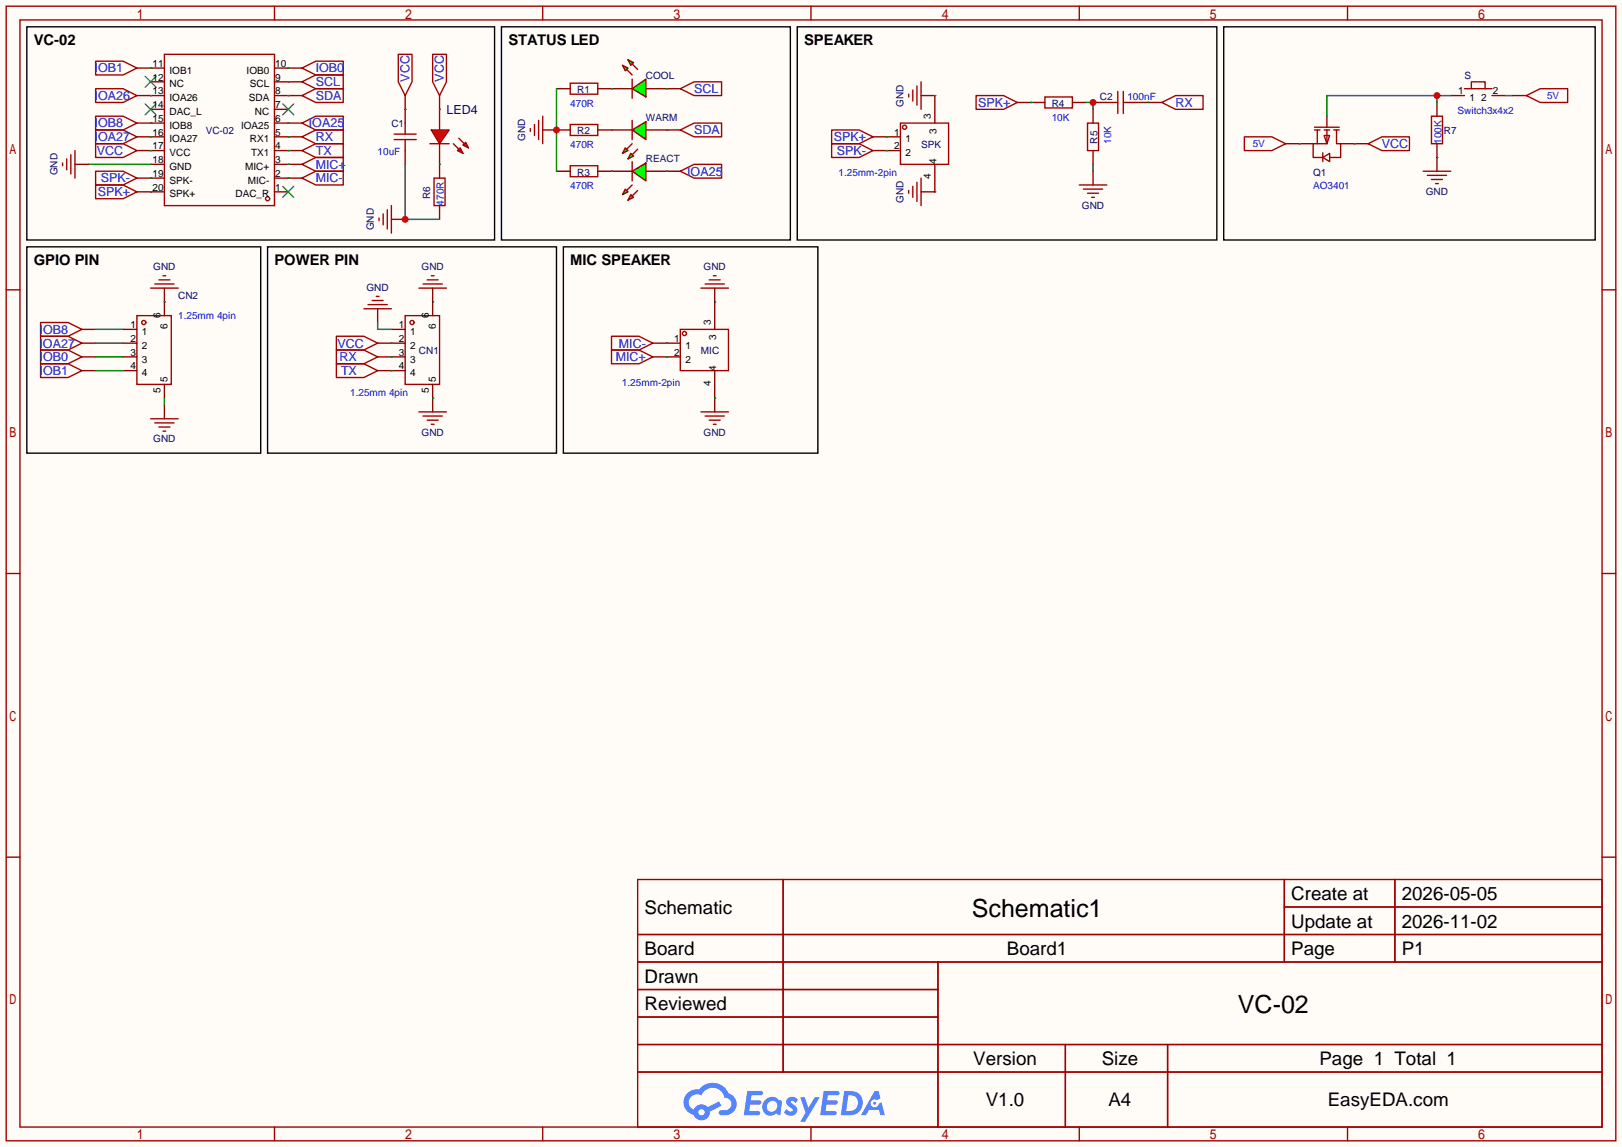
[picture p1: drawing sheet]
<svg xmlns="http://www.w3.org/2000/svg" width="299mm" height="212mm" viewBox="0 0 299 212" stroke-linecap="round" stroke-linejoin="round" font-family="sans-serif">
<path d="M0 0h299.5v211.8h-299.5z" fill="#fffcf7"/>
<g fill="none" stroke="#a10000" stroke-width=".25">
<path d="M1.1 1.1h297.2v209.6h-297.2zM3.7 3.7h292.1v204.5h-292.1zM50.7 1.1v2.6M100.2 1.1v2.6M149.7 1.1v2.6M199.3 1.1v2.6M248.8 1.1v2.6M1.1 53.5h2.6M295.8 53.5h2.5M1.1 105.9h2.6M295.8 105.9h2.5M1.1 158.3h2.6"/>
<path d="M295.8 158.3h2.5M117.7 162.4h178.1v45.8h-178.1zM117.7 172.6h178.1M117.7 177.7h178.1M144.6 162.4v35.6M173.2 177.7v30.5M237.1 162.4v15.3M237.1 167.5h58.7M257.5 162.4v15.3M117.7 182.8h55.5M117.7 192.9h178.1M117.7 187.8h55.5"/>
<path d="M117.7 198h178.1M196.7 192.9v15.3M215.6 192.9v15.3M50.7 208.2v2.5M100.2 208.2v2.5M149.7 208.2v2.5M199.3 208.2v2.5M248.8 208.2v2.5"/>
</g>
<g fill="#5487ff">
<path d="M145.5 202.8a1.3 1.3 0 0 1 1.8 .3l-.4 .6a.54 .54 0 0 0-.9-.2l.1 .2a1.58 1.58 0 0 1 1.1 1.6 1.43 1.43 0 0 1-2.5 .1l.5-.6a.64 .64 0 0 0 .5 .5 .64 .64 0 0 0 .7-.3l-.2-.2a1.6 1.6 0 0 1-1-1.6z"/>
<path d="M147.7 202.7h.9l.7 1.9 1.1-1.9h.9l-2.7 4.5h-.9l1-1.7z"/>
<path d="M138 201.5h1.6a1.31 1.31 0 0 1 1.2 .2 .4 .4 0 0 1-.3 .6h-1.8l-.1 .9h1.6a.4 .4 0 0 1 .4 .4 .4 .4 0 0 1-.4 .4h-1.7l-.2 1.2h.8a1.23 1.23 0 0 1 1.2 .2 .39 .39 0 0 1-.3 .6h-2.7z"/>
<path d="M152.1 201.5h1.6a1.32 1.32 0 0 1 1.3 .2 .39 .39 0 0 1-.4 .6h-1.7l-.2 .9h1.7a.4 .4 0 0 1 .3 .4 .4 .4 0 0 1-.4 .4h-1.7l-.2 1.2h.8a1.23 1.23 0 0 1 1.2 .2 .39 .39 0 0 1-.3 .6h-2.7z"/>
<path d="M161.5 201.5h.7l.4 1.3-.7 .4a.75 .75 0 0 0-1.1 .3 .75 .75 0 0 0 .5 1 .75 .75 0 0 0 .9-.6l.6-.3 .6 2.4h-.9l-.2-1h-1.9l-.5 1h-.9z"/>
<path d="M155.9 201.5l-.7 4.5h1.5a2.27 2.27 0 0 0 2.6-2.3 2.27 2.27 0 0 0-2.7-2.2zM156.6 202.3a1.5 1.5 0 0 1 1.8 1.5 1.5 1.5 0 0 1-1.9 1.4h-.3z"/>
<path d="M141.3 203.1a1.62 1.62 0 0 0-.4 2.1 1.62 1.62 0 0 0 2 .7l.4-.3 .3 .3 .5 .1 .3-2.5-.2-.3h-.4a1.58 1.58 0 0 0-2.5-.1zM141.9 203.6a.99 .99 0 0 1 1.6 .3 .99 .99 0 0 1-.9 1.4 .94 .94 0 0 1-1-.5 .94 .94 0 0 1 .3-1.2z"/>
<path d="M126.9 201.9a2.37 2.37 0 0 0 1.2 4 1.54 1.54 0 0 0 1.7 1 1.54 1.54 0 0 0 1.3-1.6l2.1-1.1-.5-.8-2 1.1a1.57 1.57 0 0 0-2.6 .4 1.5 1.5 0 0 1-.8-2.1 1.5 1.5 0 0 1 2.2-.5 2.23 2.23 0 0 1 2.3-1.4 2.23 2.23 0 0 1 2 1.8 1.16 1.16 0 0 1 1.2 1.1 1.16 1.16 0 0 1-1 1.3h-.7a.47 .47 0 0 0-.6 .3 .47 .47 0 0 0 .4 .6 2.23 2.23 0 0 0 2.3-.7 2.23 2.23 0 0 0 .4-2.3 2.16 2.16 0 0 0-1.3-1.1 3.2 3.2 0 0 0-5.4-.7l-1.2 .1zM129 205.4a.58 .58 0 0 1 1.1 0 .58 .58 0 0 1-1.1 0z"/>
<circle cx="161.5" cy="203.8" r=".28"/>
</g>
<g fill="none" stroke="#a10000" stroke-width=".25">
<path d="M17.7 11.3h5l2.6 1.3-2.6 1.2h-5zM17.7 16.4h5l2.6 1.3-2.6 1.2h-5zM30.4 10h20.3v28h-20.3zM55.8 12.6l2.5-1.3h5.1v2.5h-5.1zM55.8 15.1l2.5-1.3h5.1v2.6h-5.1zM55.8 17.7l2.5-1.3h5.1v2.5h-5.1zM116.7 14.6v3.6M204.3 18.9h2.1M206.4 16.9v4.1M207.4 18.9h2M207.4 16.9v4.1M11.6 30.1v.5"/>
<path d="M12.3 29.3v2.1M13.1 28.6v3.5M13.8 27.8v5.1M17.7 34.2h5l2.6 1.2-2.6 1.3h-5zM17.7 31.6h5l2.6 1.3-2.6 1.3h-5zM17.7 26.5h5l2.6 1.3-2.6 1.3h-5zM17.7 24h5l2.6 1.3-2.6 1.2h-5zM17.7 21.5h5l2.6 1.2-2.6 1.3h-5zM55.8 22.7l2.5-1.2h5.1v2.5h-5.1zM55.8 25.3l2.5-1.3h5.1v2.5h-5.1zM55.8 27.8l2.5-1.3h5.1v2.6h-5.1zM55.8 30.4l2.5-1.3h5.1v2.5h-5.1z"/>
<path d="M55.8 32.9l2.5-1.3h5.1v2.6h-5.1zM72.8 25.8h4M72.8 24.8h4M74.8 22.7v2.1M74.8 25.8v2M252.6 26.5l2.5-1.2h5.1v2.5h-5.1z"/>
<circle cx="49.4" cy="36.7" r=".38"/>
</g>
<g fill="none" stroke="#870000" stroke-width=".25">
<path d="M25.3 17.7h5.1M25.3 12.6h5.1M27.8 15.1h2.6M50.7 17.7h5.1M50.7 15.1h5.1M50.7 12.6h5.1M112.9 16.4h3.8M119.3 16.4h3.8M201.8 18.9h2.5M209.4 18.9h2.6M13.8 30.4h2.6M25.3 35.4h5.1"/>
<path d="M25.3 32.9h5.1M25.3 27.8h5.1M25.3 25.3h5.1M25.3 22.7h5.1M27.8 30.4h2.6M27.8 20.2h2.6M50.7 35.4h2.5M50.7 32.9h5.1M50.7 30.4h5.1M50.7 27.8h5.1M50.7 25.3h5.1M50.7 22.7h5.1"/>
<path d="M50.7 20.2h2.5M74.8 20.2v2.5M74.8 27.8v2.6M250.1 26.5h2.5"/>
</g>
<path d="M26.8 14.1l2 2M26.8 19.2l2 2M28.8 14.1l-2 2M28.8 19.2l-2 2M52.2 19.2l2 2M54.2 19.2l-2 2M52.2 34.4l2 2M54.2 34.4l-2 2" fill="none" stroke="#3c3" stroke-width=".25"/>
<path d="M16.4 30.4h11.4" fill="none" stroke="#008700" stroke-width=".25"/>
<g fill="#0f0" stroke="#a10000" stroke-width=".25">
<path d="M116.7 16.4l2.6-1.8v3.3z"/>
<path d="M116 11l1 .6-.5 .5z"/>
<path d="M114.9 12.1l1.1 .5-.6 .5z"/>
</g>
<path d="M115.7 12.8l1 1M116.7 11.8l1 1M116.7 22.2v3.6" fill="none" stroke="#a10000" stroke-width=".25"/>
<path d="M112.9 24h3.8M119.3 24h3.8" fill="none" stroke="#870000" stroke-width=".25"/>
<g fill="#0f0" stroke="#a10000" stroke-width=".25">
<path d="M116.7 24l2.6-1.5v3.3z"/>
<path d="M116.5 28.3l.5 .5-1 .5z"/>
<path d="M115.4 27.3l.6 .5-1.1 .5z"/>
</g>
<path d="M116.7 26.5l-1 1.1M116.7 29.8v3.6M117.7 27.6l-1 1" fill="none" stroke="#a10000" stroke-width=".25"/>
<path d="M112.9 31.6h3.8M119.3 31.6h3.8" fill="none" stroke="#870000" stroke-width=".25"/>
<g fill="#0f0" stroke="#a10000" stroke-width=".25">
<path d="M116.7 31.6l2.6-1.5v3.3z"/>
<path d="M116.5 35.9l.5 .5-1 .6z"/>
<path d="M115.4 34.9l.6 .5-1.1 .5z"/>
</g>
<path d="M105.3 15.4h5.1v2h-5.1zM105.3 23h5.1v2h-5.1zM105.3 30.6h5.1v2h-5.1zM116.7 34.2l-1 1M117.7 35.2l-1 1" fill="none" stroke="#a10000" stroke-width=".25"/>
<path d="M102.7 16.4h2.6M110.4 16.4h2.5M100.2 24h5.1M102.7 31.6h2.6M110.4 24h2.5M110.4 31.6h2.5" fill="none" stroke="#870000" stroke-width=".25"/>
<path d="M102.7 16.4v15.2M112.9 16.4h.1M112.9 24h.1M112.9 31.6h.1" fill="none" stroke="#008700" stroke-width=".25"/>
<circle cx="102.7" cy="24" r=".63" fill="#c00"/>
<path d="M125.6 16.4l2.5-1.3h5.1v2.6h-5.1zM192.9 17.9h5.1v2h-5.1zM270.4 16.4h5.1M271.7 16.4v-1.3h2.5v1.3M97.9 23.7v.6M98.7 23v2M99.4 22.2v3.6M100.2 21.5v5M125.6 24l2.5-1.3h5.1v2.6h-5.1zM125.6 31.6l2.5-1.2h5.1v2.5h-5.1zM200.8 22.7h2v5.1h-2z" fill="none" stroke="#a10000" stroke-width=".25"/>
<path d="M123.1 16.4h2.5M190.4 18.9h2.5M198 18.9h2.5M267.8 17.7h2.6M275.5 17.7h2.5M123.1 24h2.5M123.1 31.6h2.5M201.8 20.2v2.5M201.8 27.8v2.6" fill="none" stroke="#870000" stroke-width=".25"/>
<path d="M123.1 16.4h.1M200.5 18.9h1.3v1.3M278 17.7h1.3M123.1 24h.1M123.1 31.6h.1" fill="none" stroke="#008700" stroke-width=".25"/>
<circle cx="201.8" cy="18.9" r=".63" fill="#c00"/>
<g fill="none" stroke="#870000" stroke-width=".25">
<path d="M170.1 17.7h2.5v5M187.8 18.9h2.6M212 18.9h2.5M81.2 20.2v3.8M81.2 26.5v3.9M161.2 27.8h5M161.2 25.3h5M172.6 30.4v5h-2.5M201.8 31.6v2.6M79.9 55.8v2.5M132 53.2v7.6M69.7 65.9h5.1"/>
<path d="M69.7 63.4h5.1M69.7 68.5h5.1M72.3 60.8h2.5M79.9 71v2.5M120.5 65.9h5.1M120.5 63.4h5.1M132 68.5v7.6"/>
</g>
<g fill="none" stroke="#a10000" stroke-width=".25">
<path d="M167.8 17.4v.5M168.5 16.6v2.1M169.3 15.9v3.5M170.1 15.1v5.1M180.2 17.7h5.1l2.5 1.2-2.5 1.3h-5.1zM214.5 18.9l2.5-1.2h5.1v2.5h-5.1zM79.4 26.5h3.5M153.5 26.5h5.1l2.6 1.3-2.6 1.3h-5.1zM153.5 24h5.1l2.6 1.3-2.6 1.2h-5.1zM166.2 22.7h8.9v7.7h-8.9zM167.8 35.2v.5M168.5 34.4v2"/>
<path d="M169.3 33.7v3.5M170.1 32.9v5.1M199.3 34.2h5M200 34.9h3.6M200.8 35.7h2M201.5 36.4h.6M74.8 58.3h6.4v12.7h-6.4zM129.4 53.2h5.1M130.2 52.5h3.5M130.9 51.7h2.1M131.7 50.9h.5M62.1 67.2h5.1l2.5 1.3-2.5 1.2h-5.1z"/>
<path d="M62.1 64.6h5.1l2.5 1.3-2.5 1.3h-5.1zM62.1 62.1h5.1l2.5 1.3-2.5 1.2h-5.1zM112.9 64.6h5.1l2.5 1.3-2.5 1.3h-5.1zM112.9 62.1h5.1l2.5 1.3-2.5 1.2h-5.1zM125.6 60.8h8.9v7.7h-8.9zM129.4 76.1h5.1M130.2 76.8h3.5M130.9 77.6h2.1M131.7 78.4h.5"/>
<circle cx="167" cy="23.5" r=".38"/>
<circle cx="76.1" cy="59.6" r=".38"/>
<circle cx="126.4" cy="61.6" r=".38"/>
</g>
<g fill="none" stroke="#008700" stroke-width=".25">
<path d="M172.6 17.7h.1M190.4 18.9h.1M212 18.9h.1M163.7 27.8h.1M163.7 25.3h.1M172.6 35.4h.1M201.8 30.4v1.2M132 55.8h.1M72.3 68.5h.1M72.3 65.9h.1M72.3 63.4h.1M123.1 65.9h.1"/>
<path d="M123.1 63.4h.1M132 73.5h.1"/>
</g>
<g fill="#f00" stroke="#a10000" stroke-width=".25">
<path d="M79.6 24h3.3l-1.7 2.5z"/>
<path d="M85.5 26.8l.5-.5 .5 1z"/>
<path d="M84.5 27.8l.5-.5 .5 1z"/>
</g>
<path d="M79.9 10h2.5v5.1l-1.2 2.6-1.3-2.6zM70.7 39.5v2M71.5 38.7v3.6M72.3 38v5.1M80.1 32.9h2.1v5.1h-2.1zM83.7 26.5l1 1.1M84.7 25.5l1 1M70 40.3v.5" fill="none" stroke="#a10000" stroke-width=".25"/>
<path d="M81.2 17.7v2.5M81.2 30.4v2.5M81.2 38v2.5M72.3 40.5h2.5" fill="none" stroke="#870000" stroke-width=".25"/>
<path d="M74.8 30.4v10.1h6.4" fill="none" stroke="#008700" stroke-width=".25"/>
<circle cx="74.8" cy="40.5" r=".63" fill="#c00"/>
<g fill="none" stroke="#870000" stroke-width=".25">
<path d="M74.8 17.7v2.5M265.3 18.9v2.6M279.3 17.7h2.5M237.4 26.5h5M245 21.5v2M247.5 26.5h2.6M265.3 26.5v2.6M30.4 53.2v5.1M69.7 57v2.6M79.9 53.2v2.6M15.1 60.8h2.6M15.1 63.4h2.6"/>
<path d="M15.1 65.9h2.6M15.1 68.5h2.6M22.7 60.8h2.6M22.7 63.4h2.6M22.7 65.9h2.6M22.7 68.5h2.6M30.4 71v2.5M30.4 74.8v2.5M79.9 73.5v2.6"/>
</g>
<g fill="none" stroke="#a10000" stroke-width=".25">
<path d="M73.5 10h2.6v5.1l-1.3 2.6-1.3-2.6zM281.8 17.7l2.6-1.3h5v2.5h-5zM229.7 25.3h5.1l2.6 1.2-2.6 1.3h-5.1zM242.7 23.5h4.6M242.7 24h1M243.2 24v2.5M244.2 29.1l1.3-.8v1.5zM244.2 28.2v1.6M244.5 25h1l-.5 1.5zM244.5 24h1M245 24v2.5h-2.6v2.6h1.8M246.3 24h1"/>
<path d="M246.8 24v2.5h.7v2.6h-2M264.3 21.5h2v5h-2zM7.5 59.6h5.1l2.5 1.2-2.5 1.3h-5.1zM25.3 58.3h6.3v12.7h-6.3zM27.8 53.2h5.1M28.6 52.5h3.5M29.3 51.7h2.1M30.1 50.9h.5M67.2 57h5.1M67.9 56.3h3.6M68.7 55.5h2M69.5 54.7h.5"/>
<path d="M77.3 53.2h5.1M78.1 52.5h3.6M78.9 51.7h2M79.6 50.9h.5M7.5 62.1h5.1l2.5 1.3-2.5 1.2h-5.1zM7.5 64.6h5.1l2.5 1.3-2.5 1.3h-5.1zM7.5 67.2h5.1l2.5 1.3-2.5 1.2h-5.1zM27.8 77.3h5.1M28.6 78.1h3.5M29.3 78.9h2.1M30.1 79.6h.5M77.3 76.1h5.1"/>
<path d="M78.1 76.8h3.6M78.9 77.6h2M79.6 78.4h.5"/>
<circle cx="26.5" cy="59.6" r=".38"/>
</g>
<g fill="none" stroke="#008700" stroke-width=".25">
<path d="M27.8 12.6h.1M27.8 17.7h.1M53.2 12.6h.1M53.2 15.1h.1M53.2 17.7h.1M265.3 17.7v1.2M267.8 17.7h-22.8v3.8M27.8 35.4h.1M27.8 32.9h.1M27.8 27.8h.1M27.8 25.3h.1M27.8 22.7h.1"/>
<path d="M53.2 22.7h.1M53.2 25.3h.1M53.2 27.8h.1M53.2 30.4h.1M53.2 32.9h.1M74.8 20.2h.1M81.2 20.2h.1M81.2 30.4h.1M239.9 26.5h.1M250.1 26.5h.1M30.4 55.8h.1M69.7 59.6v1.2h2.6"/>
<path d="M79.9 55.8h.1M17.7 60.8h5M17.7 63.4h5M17.7 65.9h5M17.7 68.5h5M30.4 73.5v1.3M79.9 73.5h.1"/>
</g>
<path d="M5 5h86.3v39.3h-86.3zM92.6 5h53.3v39.3h-53.3zM147.2 5h77.5v39.3h-77.5zM5 45.6h43.1v38.1h-43.1zM49.4 45.6h53.3v38.1h-53.3zM104 45.6h47v38.1h-47z" fill="none" stroke="#000" stroke-width=".25"/>
<circle cx="265.3" cy="17.7" r=".63" fill="#c00"/>
<path d="M265.3 29.1v2.5" fill="none" stroke="#870000" stroke-width=".25"/>
<path d="M262.8 31.6h5M263.5 32.4h3.6M264.3 33.1h2M265 33.9h.6" fill="none" stroke="#a10000" stroke-width=".25"/>
<path d="M265.3 29.1h.1" fill="none" stroke="#008700" stroke-width=".25"/>
<path d="M225.9 5h68.6v39.3h-68.6z" fill="none" stroke="#000" stroke-width=".25"/>
<g font-size="4.6">
<text x="179.4" y="169.4">Schematic1</text>
<text x="228.6" y="187.1">VC-02</text>
</g>
<g font-size="3.5">
<text x="238.4" y="166.2">Create at</text>
<text x="258.8" y="166.2">2026-05-05</text>
<text x="119" y="168.8">Schematic</text>
<text x="238.4" y="171.3">Update at</text>
<text x="258.8" y="171.3">2026-11-02</text>
<text x="119" y="176.4">Board</text>
<text x="185.9" y="176.4">Board1</text>
<text x="238.4" y="176.4">Page</text>
<text x="258.8" y="176.4">P1</text>
<text x="119" y="181.5">Drawn</text>
<text x="119" y="186.6">Reviewed</text>
<text x="179.7" y="196.7">Version</text>
<text x="203.4" y="196.7">Size</text>
<text x="243.6" y="196.7">Page 1 Total 1</text>
<text x="182" y="204.3">V1.0</text>
<text x="204.7" y="204.3">A4</text>
<text x="245.1" y="204.3">EasyEDA.com</text>
</g>
<g font-size="2.7">
<text x="6.2" y="8.3">VC-02</text>
<text x="93.9" y="8.3">STATUS LED</text>
<text x="148.5" y="8.3">SPEAKER</text>
<text x="6.2" y="48.9">GPIO PIN</text>
<text x="50.7" y="48.9">POWER PIN</text>
<text x="105.3" y="48.9">MIC SPEAKER</text>
</g>
<g font-size="2.3" fill="#00f">
<text x="17.5" y="13.4">IOB1</text>
<text x="58.3" y="13.4">IOB0</text>
<text x="58.3" y="15.9">SCL</text>
<text x="75.6" y="15.1" transform="rotate(-90 75.6 15.1)">VCC</text>
<text x="82" y="15.1" transform="rotate(-90 82 15.1)">VCC</text>
<text x="128.1" y="17.2">SCL</text>
<text x="17.5" y="18.5">IOA26</text>
<text x="17.5" y="23.5">IOB8</text>
<text x="57" y="23.5">IOA25</text>
<text x="58.3" y="18.5">SDA</text>
<text x="180.6" y="19.7">SPK+</text>
<text x="217" y="19.7">RX</text>
<text x="17.5" y="26.1">IOA27</text>
<text x="17.9" y="28.6">VCC</text>
<text x="58.3" y="26.1">RX</text>
<text x="58.3" y="28.6">TX</text>
<text x="128.1" y="24.8">SDA</text>
<text x="153.9" y="26.1">SPK+</text>
<text x="154.5" y="28.6">SPK-</text>
<text x="255.1" y="27.4">VCC</text>
<text x="18.6" y="33.7">SPK-</text>
<text x="58.3" y="31.2">MIC+</text>
<text x="58.3" y="33.7">MIC-</text>
<text x="126.9" y="32.4">IOA25</text>
<text x="18" y="36.2">SPK+</text>
<text x="7.3" y="64.2">IOA27</text>
<text x="7.3" y="61.6">IOB8</text>
<text x="62.3" y="64.2">VCC</text>
<text x="114.3" y="64.2">MIC-</text>
<text x="7.3" y="66.7">IOB0</text>
<text x="7.3" y="69.3">IOB1</text>
<text x="62.7" y="66.7">RX</text>
<text x="63" y="69.3">TX</text>
<text x="113.7" y="66.7">MIC+</text>
</g>
<text font-size="2.3" fill="#000080" x="82.4" y="21">LED4</text>
<g font-size="1.8">
<text x="28.2" y="12.3">11</text>
<text x="28.2" y="14.9">12</text>
<text x="28.2" y="17.4">13</text>
<text x="31.3" y="13.6">IOB1</text>
<text x="31.3" y="16.2">NC</text>
<text x="45.5" y="13.6">IOB0</text>
<text x="46.1" y="16.2">SCL</text>
<text x="50.8" y="17.4">8</text>
<text x="50.8" y="14.9">9</text>
<text x="50.8" y="12.3">10</text>
<text x="269.2" y="17.4">1</text>
<text x="275.6" y="17.4">2</text>
<text x="28.2" y="20">14</text>
<text x="28.2" y="22.5">15</text>
<text x="31.3" y="18.7">IOA26</text>
<text x="31.3" y="21.2">DAC_L</text>
<text x="31.3" y="23.8">IOB8</text>
<text x="44.5" y="23.8">IOA25</text>
<text x="45.9" y="18.7">SDA</text>
<text x="47.1" y="21.2">NC</text>
<text x="50.8" y="22.5">6</text>
<text x="50.8" y="20">7</text>
<text x="171.9" y="21.9" transform="rotate(-90 171.9 21.9)">3</text>
<text x="271.3" y="18.7">1</text>
<text x="273.5" y="18.7">2</text>
<text x="28.2" y="25">16</text>
<text x="28.2" y="27.6">17</text>
<text x="31.3" y="26.3">IOA27</text>
<text x="31.3" y="28.9">VCC</text>
<text x="46.1" y="26.3">RX1</text>
<text x="46.3" y="28.9">TX1</text>
<text x="50.8" y="27.6">4</text>
<text x="50.8" y="25">5</text>
<text x="165.1" y="27.6">2</text>
<text x="165.1" y="25">1</text>
<text x="167.2" y="28.9">2</text>
<text x="167.2" y="26.3">1</text>
<text x="172.9" y="24.8" transform="rotate(-90 172.9 24.8)">3</text>
<text x="28.2" y="30.1">18</text>
<text x="28.2" y="32.7">19</text>
<text x="28.2" y="35.2">20</text>
<text x="31.3" y="31.4">GND</text>
<text x="31.3" y="33.9">SPK-</text>
<text x="45.3" y="31.4">MIC+</text>
<text x="45.7" y="33.9">MIC-</text>
<text x="50.8" y="35.2">1</text>
<text x="50.8" y="32.7">2</text>
<text x="50.8" y="30.1">3</text>
<text x="171.9" y="33.1" transform="rotate(-90 171.9 33.1)">4</text>
<text x="172.9" y="30.3" transform="rotate(-90 172.9 30.3)">4</text>
<text x="31.3" y="36.5">SPK+</text>
<text x="43.5" y="36.5">DAC_R</text>
<text x="29.6" y="58.7" transform="rotate(-90 29.6 58.7)">6</text>
<text x="79.2" y="58.7" transform="rotate(-90 79.2 58.7)">6</text>
<text x="24.1" y="60.6">1</text>
<text x="24.1" y="63.1">2</text>
<text x="24.1" y="65.7">3</text>
<text x="26.2" y="61.9">1</text>
<text x="26.2" y="64.4">2</text>
<text x="30.9" y="60.7" transform="rotate(-90 30.9 60.7)">6</text>
<text x="73.6" y="60.6">1</text>
<text x="73.6" y="63.1">2</text>
<text x="73.6" y="65.7">3</text>
<text x="75.7" y="61.9">1</text>
<text x="75.7" y="64.4">2</text>
<text x="80.4" y="60.7" transform="rotate(-90 80.4 60.7)">6</text>
<text x="124.4" y="65.7">2</text>
<text x="124.4" y="63.1">1</text>
<text x="126.5" y="64.4">1</text>
<text x="131.2" y="60" transform="rotate(-90 131.2 60)">3</text>
<text x="132.3" y="62.9" transform="rotate(-90 132.3 62.9)">3</text>
<text x="24.1" y="68.2">4</text>
<text x="26.2" y="67">3</text>
<text x="26.2" y="69.5">4</text>
<text x="30.9" y="70.5" transform="rotate(-90 30.9 70.5)">5</text>
<text x="73.6" y="68.2">4</text>
<text x="75.7" y="67">3</text>
<text x="75.7" y="69.5">4</text>
<text x="80.4" y="70.5" transform="rotate(-90 80.4 70.5)">5</text>
<text x="126.5" y="67">2</text>
<text x="131.2" y="71.2" transform="rotate(-90 131.2 71.2)">4</text>
<text x="132.3" y="68.4" transform="rotate(-90 132.3 68.4)">4</text>
<text x="29.6" y="72.6" transform="rotate(-90 29.6 72.6)">5</text>
<text x="79.2" y="72.6" transform="rotate(-90 79.2 72.6)">5</text>
</g>
<g font-size="1.8" fill="#000080">
<text x="106.6" y="17.2">R1</text>
<text x="119.3" y="14.7">COOL</text>
<text x="270.4" y="14.7">S</text>
<text x="72.3" y="23.5">C1</text>
<text x="119.3" y="22.3">WARM</text>
<text x="166.8" y="19.7" transform="rotate(-90 166.8 19.7)">GND</text>
<text x="194.2" y="19.7">R4</text>
<text x="203.1" y="18.5">C2</text>
<text x="38" y="24.8">VC-02</text>
<text x="96.9" y="26.1" transform="rotate(-90 96.9 26.1)">GND</text>
<text x="106.6" y="24.8">R2</text>
<text x="119.3" y="29.9">REACT</text>
<text x="170.1" y="27.4">SPK</text>
<text x="202.6" y="26.5" transform="rotate(-90 202.6 26.5)">R5</text>
<text x="266.6" y="24.8">R7</text>
<text x="10.6" y="32.4" transform="rotate(-90 10.6 32.4)">GND</text>
<text x="106.6" y="32.4">R3</text>
<text x="242.4" y="32.4">Q1</text>
<text x="263.2" y="36">GND</text>
<text x="79.4" y="36.7" transform="rotate(-90 79.4 36.7)">R6</text>
<text x="166.8" y="37.5" transform="rotate(-90 166.8 37.5)">GND</text>
<text x="199.7" y="38.5">GND</text>
<text x="69" y="42.6" transform="rotate(-90 69 42.6)">GND</text>
<text x="28.3" y="50">GND</text>
<text x="67.7" y="53.8">GND</text>
<text x="77.8" y="50">GND</text>
<text x="129.9" y="50">GND</text>
<text x="32.9" y="55.3">CN2</text>
<text x="77.3" y="65.5">CN1</text>
<text x="129.4" y="65.5">MIC</text>
<text x="28.3" y="81.7">GND</text>
<text x="77.8" y="80.4">GND</text>
<text x="129.9" y="80.4">GND</text>
</g>
<g font-size="1.8" fill="#00f">
<text x="105.3" y="19.7">470R</text>
<text x="194.2" y="22.3">10K</text>
<text x="208.2" y="18.5">100nF</text>
<text x="269.1" y="21">Switch3x4x2</text>
<text x="285.6" y="18.2">5V</text>
<text x="69.7" y="28.6">10uF</text>
<text x="105.3" y="27.4">470R</text>
<text x="205.2" y="26.5" transform="rotate(-90 205.2 26.5)">10K</text>
<text x="231.3" y="27.1">5V</text>
<text x="266.1" y="26.5" transform="rotate(-90 266.1 26.5)">100K</text>
<text x="105.3" y="35">470R</text>
<text x="154.8" y="32.4">1.25mm-2pin</text>
<text x="242.4" y="35">AO3401</text>
<text x="82" y="38" transform="rotate(-90 82 38)">470R</text>
<text x="32.9" y="58.8">1.25mm 4pin</text>
<text x="114.8" y="71.3">1.25mm-2pin</text>
<text x="64.6" y="73.1">1.25mm 4pin</text>
</g>
</svg>
